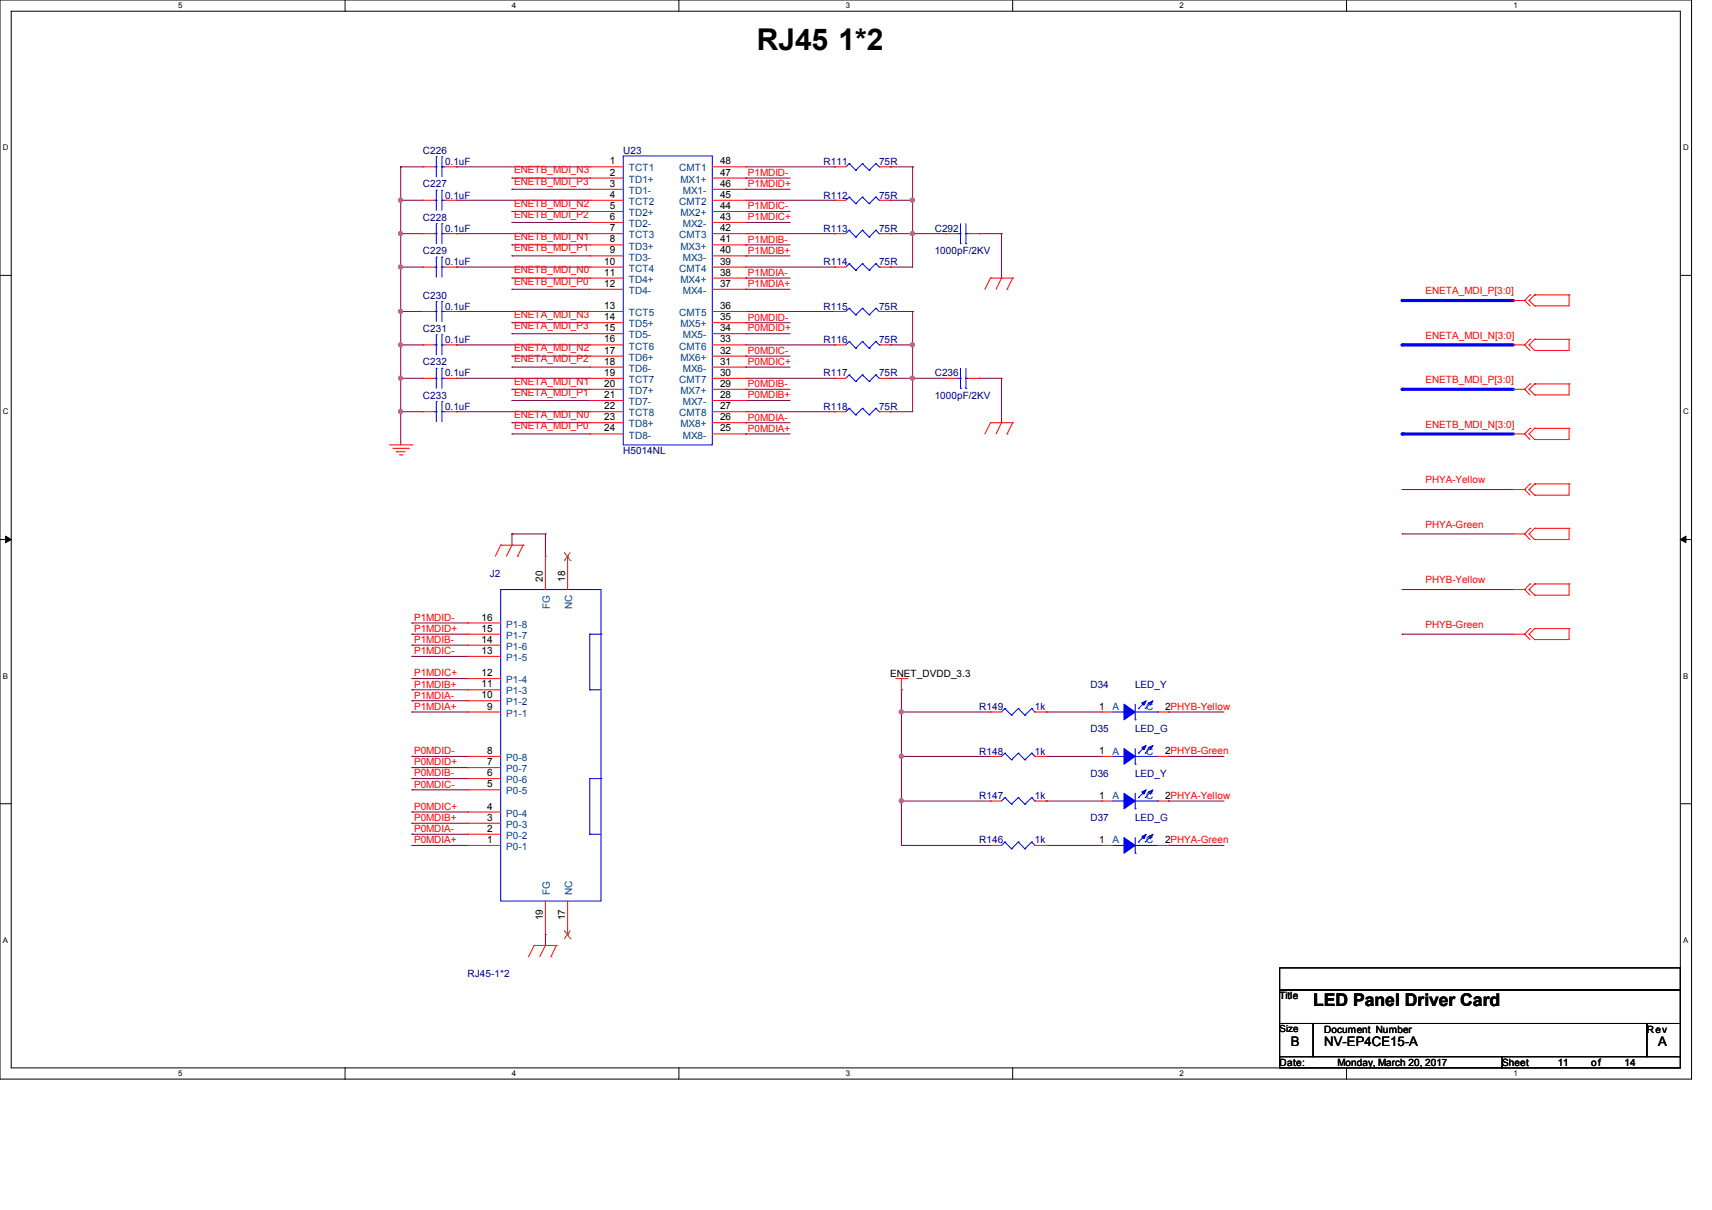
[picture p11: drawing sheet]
<svg xmlns="http://www.w3.org/2000/svg" width="297mm" height="210mm" viewBox="0 0 297 210" stroke-linecap="round" stroke-linejoin="round" font-family="sans-serif">
<path d="M0 0h293.5v187.3h-293.5zM1.9 1.9h289.6v183.4h-289.6z" fill="none" stroke="#000" stroke-width=".17"/>
<g fill="#fff">
<path d="M30.9 .2h.8v1.5h-.8z"/>
<path d="M30.9 185.5h.8v1.6h-.8z"/>
</g>
<path d="M59.9 0v1.9M59.9 185.3v2" fill="none" stroke="#000" stroke-width=".17"/>
<g fill="#fff">
<path d="M88.8 .2h.8v1.5h-.8z"/>
<path d="M88.8 185.5h.8v1.6h-.8z"/>
</g>
<path d="M117.8 0v1.9M117.8 185.3v2" fill="none" stroke="#000" stroke-width=".17"/>
<g fill="#fff">
<path d="M146.7 .2h.8v1.5h-.8z"/>
<path d="M146.7 185.5h.8v1.6h-.8z"/>
</g>
<path d="M175.7 0v1.9M175.7 185.3v2" fill="none" stroke="#000" stroke-width=".17"/>
<g fill="#fff">
<path d="M204.6 .2h.8v1.5h-.8z"/>
<path d="M204.6 185.5h.8v1.6h-.8z"/>
</g>
<path d="M233.6 0v1.9M233.6 185.3v2" fill="none" stroke="#000" stroke-width=".17"/>
<g fill="#fff">
<path d="M262.6 .2h.7v1.5h-.7z"/>
<path d="M262.6 185.5h.7v1.6h-.7z"/>
<path d="M.5 24.8h1v1.6h-1z"/>
<path d="M292 24.8h1v1.6h-1z"/>
<path d="M.5 70.7h1v1.5h-1z"/>
<path d="M292 70.7h1v1.5h-1z"/>
</g>
<path d="M0 47.8h1.9M291.5 47.8h2" fill="none" stroke="#000" stroke-width=".17"/>
<g fill="#fff">
<path d="M.5 116.5h.9v1.6h-.9z"/>
<path d="M292 116.5h.9v1.6h-.9z"/>
</g>
<path d="M0 93.6h1.9M291.5 93.6h2" fill="none" stroke="#000" stroke-width=".17"/>
<path d="M1 93l.9 .6-.9 .6zM291.5 93.6l1-.6v1.2z" fill="#000" stroke="#000" stroke-width=".17"/>
<g fill="#fff">
<path d="M.5 162.4h.9v1.5h-.9z"/>
<path d="M292 162.4h.9v1.5h-.9z"/>
</g>
<path d="M0 139.5h1.9M291.5 139.5h2" fill="none" stroke="#000" stroke-width=".17"/>
<g fill="none" stroke="#800040" stroke-width=".17">
<path d="M69.5 29h.1M69.5 34.8h.1M69.5 29h3.9M69.5 29v48.2M69.5 34.8h3.9M79.2 29h.1M79.2 34.8h.1M79.2 29h23.1M79.2 34.8h23.1M88.8 30.9h.1M88.8 32.9h.1M88.8 36.7h.1"/>
<path d="M88.8 38.6h.1M88.8 30.9h13.5M88.8 32.9h13.5M88.8 36.7h13.5M88.8 38.6h13.5M129.4 30.9h.1M129.4 32.9h.1M129.4 36.7h.1M129.4 38.6h.1M129.4 29h15.4M129.4 30.9h7.7M129.4 32.9h7.7"/>
<path d="M129.4 34.8h15.4M129.4 36.7h7.7M129.4 38.6h7.7M144.8 29h.1M144.8 34.8h.1M69.5 40.6h.1M69.5 46.4h.1M69.5 54.1h.1M69.5 59.9h.1M69.5 40.6h3.9M69.5 46.4h3.9M69.5 54.1h3.9"/>
<path d="M69.5 59.9h3.9M79.2 40.6h.1M79.2 46.4h.1M79.2 54.1h.1M79.2 59.9h.1M79.2 40.6h23.1M79.2 46.4h23.1M79.2 54.1h23.1M79.2 59.9h23.1M88.8 42.5h.1M88.8 44.4h.1M88.8 48.3h.1"/>
<path d="M88.8 50.2h.1M88.8 56h.1M88.8 57.9h.1M88.8 42.5h13.5M88.8 44.4h13.5M88.8 48.3h13.5M88.8 50.2h13.5M88.8 56h13.5M88.8 57.9h13.5M129.4 42.5h.1M129.4 44.4h.1M129.4 48.3h.1"/>
<path d="M129.4 50.2h.1M129.4 56h.1M129.4 57.9h.1M129.4 40.6h15.4M129.4 42.5h7.7M129.4 44.4h7.7M129.4 46.4h15.4M129.4 48.3h7.7M129.4 50.2h7.7M129.4 54.1h15.4M129.4 56h7.7M129.4 57.9h7.7"/>
<path d="M129.4 59.9h15.4M144.8 40.6h.1M144.8 46.4h.1M144.8 54.1h.1M144.8 59.9h.1M69.5 65.7h.1M69.5 71.5h.1M69.5 65.7h3.9M69.5 71.5h3.9M79.2 65.7h.1M79.2 71.5h.1M79.2 65.7h23.1"/>
<path d="M79.2 71.5h23.1M88.8 61.8h.1M88.8 63.7h.1M88.8 67.6h.1M88.8 69.5h.1M88.8 73.4h.1M88.8 75.3h.1M88.8 61.8h13.5M88.8 63.7h13.5M88.8 67.6h13.5M88.8 69.5h13.5M88.8 73.4h13.5"/>
<path d="M88.8 75.3h13.5M129.4 61.8h.1M129.4 63.7h.1M129.4 67.6h.1M129.4 69.5h.1M129.4 73.4h.1M129.4 75.3h.1M129.4 61.8h7.7M129.4 63.7h7.7M129.4 65.7h15.4M129.4 67.6h7.7M129.4 69.5h7.7"/>
<path d="M129.4 71.5h15.4M129.4 73.4h7.7M129.4 75.3h7.7M144.8 65.7h.1M144.8 71.5h.1M88.8 92.7h.1M88.8 92.7v1.9M88.8 92.7h5.8M94.6 92.7h.1M94.6 92.7v3.8M71.5 108.1h.1M71.5 110.1h.1"/>
<path d="M71.5 112h.1M71.5 113.9h.1M71.5 117.8h.1M71.5 119.7h.1M71.5 108.1h9.6M71.5 110.1h9.6M71.5 112h9.6M71.5 113.9h9.6M71.5 117.8h9.6M71.5 119.7h9.6M71.5 121.6h.1M71.5 123.6h.1"/>
<path d="M71.5 121.6h9.6M71.5 123.6h9.6M94.6 162.2h.1M94.6 162.2v1.9"/>
</g>
<g fill="#f0f" stroke="#f0f" stroke-width=".17">
<circle cx="69.5" cy="34.7" r=".36"/>
<circle cx="69.5" cy="40.5" r=".36"/>
<circle cx="69.5" cy="54" r=".36"/>
<circle cx="69.5" cy="46.3" r=".36"/>
<circle cx="69.5" cy="59.8" r=".36"/>
<circle cx="69.5" cy="65.6" r=".36"/>
<circle cx="69.5" cy="71.4" r=".37"/>
</g>
<path d="M243.2 52.2h19.4" fill="none" stroke="#00f" stroke-width=".55"/>
<circle cx="243.2" cy="52.2" r=".28" fill="#00f"/>
<path d="M243.2 59.9h19.4" fill="none" stroke="#00f" stroke-width=".55"/>
<circle cx="243.2" cy="59.9" r=".28" fill="#00f"/>
<path d="M243.2 67.6h19.4" fill="none" stroke="#00f" stroke-width=".55"/>
<circle cx="243.2" cy="67.6" r=".28" fill="#00f"/>
<path d="M243.2 75.3h19.4" fill="none" stroke="#00f" stroke-width=".55"/>
<circle cx="243.2" cy="75.3" r=".28" fill="#00f"/>
<g fill="none" stroke="#800040" stroke-width=".17">
<path d="M154.4 29h.1M154.4 34.8h.1M154.4 29h3.9M154.4 34.8h3.9M158.3 29h.1M158.3 34.8h.1M158.3 29v17.4h-3.9M154.4 46.4h.1M154.4 54.1h.1M154.4 59.9h.1M154.4 40.6h.1M154.4 40.6h9.7"/>
<path d="M154.4 54.1h3.9M154.4 59.9h3.9M158.3 40.6h.1M158.3 54.1h.1M158.3 59.9h.1M158.3 54.1v17.4h-3.9M164.1 40.6h.1M169.9 40.6h.1M169.9 40.6h3.8M173.7 40.6h.1M173.7 40.6v7.7M154.4 71.5h.1"/>
<path d="M154.4 65.7h.1M154.4 65.7h9.7M158.3 65.7h.1M169.9 65.7h.1M169.9 65.7h3.8M173.7 65.7h.1M173.7 65.7v7.7M243.2 85h.1M243.2 92.7h.1M243.2 85h19.4M243.2 92.7h19.4M156.4 119.7h.1"/>
<path d="M156.4 119.7v27M243.2 102.3h.1M243.2 110.1h.1M243.2 102.3h19.4M243.2 110.1h19.4M71.5 131.3h.1M71.5 133.2h.1M71.5 135.1h.1M71.5 137.1h.1M71.5 131.3h9.6M71.5 133.2h9.6M71.5 135.1h9.6"/>
<path d="M71.5 137.1h9.6M156.4 123.6h.1M156.4 131.3h.1M156.4 139h.1M156.4 131.3h15.4M156.4 123.6h15.4M156.4 139h15.4M181.5 139h.1M181.5 131.3h.1M181.5 123.6h.1M181.5 131.3h9.6M181.5 123.6h9.6"/>
<path d="M181.5 139h9.6M202.7 131.3h.1M202.7 123.6h.1M202.7 139h.1M202.7 131.3h9.6M202.7 123.6h9.6M202.7 139h9.6M71.5 140.9h.1M71.5 142.9h.1M71.5 144.8h.1M71.5 146.7h.1M71.5 146.7h9.6"/>
<path d="M71.5 140.9h9.6M71.5 142.9h9.6M71.5 144.8h9.6M156.4 146.7h.1M156.4 146.7h15.4M181.5 146.7h.1M181.5 146.7h9.6M202.7 146.7h.1M202.7 146.7h9.6"/>
</g>
<g fill="#f0f" stroke="#f0f" stroke-width=".17">
<circle cx="156.4" cy="123.5" r=".36"/>
<circle cx="156.4" cy="131.3" r=".36"/>
<circle cx="156.3" cy="139" r=".37"/>
<circle cx="158.3" cy="34.7" r=".37"/>
<circle cx="158.3" cy="59.8" r=".37"/>
<circle cx="158.3" cy="40.5" r=".37"/>
<circle cx="158.3" cy="65.6" r=".37"/>
<circle cx="69.5" cy="34.7" r=".36"/>
<circle cx="69.5" cy="40.5" r=".36"/>
<circle cx="69.5" cy="54" r=".36"/>
<circle cx="69.5" cy="46.3" r=".36"/>
<circle cx="69.5" cy="59.8" r=".36"/>
<circle cx="69.5" cy="65.6" r=".36"/>
<circle cx="69.5" cy="71.4" r=".37"/>
</g>
<g fill="none" stroke="#f00" stroke-width=".17">
<path d="M73.4 34.8h.1M73.4 29h.1M73.4 34.8h1.9M73.4 29h1.9M77.2 34.8h2M77.2 29h2M79.2 34.8h.1M79.2 29h.1M102.3 29h.1M102.3 30.9h.1M102.3 32.9h.1M102.3 34.8h.1"/>
<path d="M102.3 36.7h.1M102.3 38.6h.1M102.3 34.8h5.8M102.3 29h5.8M102.3 30.9h5.8M102.3 32.9h5.8M102.3 36.7h5.8M102.3 38.6h5.8M123.6 34.8h5.8M123.6 29h5.8M123.6 30.9h5.8M123.6 32.9h5.8"/>
<path d="M123.6 36.7h5.8M123.6 38.6h5.8M129.4 38.6h.1M129.4 36.7h.1M129.4 34.8h.1M129.4 32.9h.1M129.4 30.9h.1M129.4 29h.1M144.8 34.8h.1M144.8 29h.1M144.8 34.8h1.9M144.8 29h1.9"/>
<path d="M152.5 34.8h1.9M152.5 29h1.9M154.4 34.8h.1M154.4 29h.1M73.4 54.1h.1M73.4 59.9h.1M73.4 46.4h.1M73.4 40.6h.1M73.4 59.9h1.9M73.4 54.1h1.9M73.4 46.4h1.9M73.4 40.6h1.9"/>
<path d="M77.2 59.9h2M77.2 54.1h2M77.2 46.4h2M77.2 40.6h2M79.2 54.1h.1M79.2 59.9h.1M79.2 46.4h.1M79.2 40.6h.1M102.3 40.6h.1M102.3 42.5h.1M102.3 44.4h.1M102.3 46.4h.1"/>
<path d="M102.3 48.3h.1M102.3 50.2h.1M102.3 54.1h.1M102.3 56h.1M102.3 57.9h.1M102.3 59.9h.1M102.3 48.3h5.8M102.3 59.9h5.8M102.3 54.1h5.8M102.3 46.4h5.8M102.3 40.6h5.8M102.3 42.5h5.8"/>
<path d="M102.3 44.4h5.8M102.3 50.2h5.8M102.3 56h5.8M102.3 57.9h5.8M123.6 48.3h5.8M123.6 59.9h5.8M123.6 54.1h5.8M123.6 46.4h5.8M123.6 40.6h5.8M123.6 42.5h5.8M123.6 44.4h5.8M123.6 50.2h5.8"/>
<path d="M123.6 56h5.8M123.6 57.9h5.8M129.4 50.2h.1M129.4 48.3h.1M129.4 46.4h.1M129.4 44.4h.1M129.4 42.5h.1M129.4 40.6h.1M129.4 54.1h.1M129.4 56h.1M129.4 57.9h.1M129.4 59.9h.1"/>
<path d="M144.8 59.9h.1M144.8 46.4h.1M144.8 40.6h.1M144.8 54.1h.1M144.8 59.9h1.9M144.8 54.1h1.9M144.8 46.4h1.9M144.8 40.6h1.9M152.5 59.9h1.9M152.5 54.1h1.9M152.5 46.4h1.9M152.5 40.6h1.9"/>
<path d="M154.4 59.9h.1M154.4 46.4h.1M154.4 40.6h.1M154.4 54.1h.1M164.1 40.6h.1M164.1 40.6h1.9M168 40.6h1.9M169.9 40.6h.1M171.8 48.3h.1M171.8 48.3l-.9 1.9M171.8 48.3h3.9M173.7 48.3h.1"/>
<path d="M173.7 48.3l-.9 1.9M174.7 50.2h.1M175.7 48.3h.1M175.7 48.3l-1 1.9M262.6 52.2h1.9M262.6 59.9h1.9M264.5 52.2h.1M264.5 59.9h.1M264.5 52.2l.9 .9M264.5 59.9l.9 .9M265.3 52.2h.1M265.3 59.9h.1"/>
<path d="M265.3 52.2l.9 .9M265.3 59.9l.9 .9M265.4 51.2h.1M265.4 58.9h.1M265.4 51.2l-.9 1M265.4 58.9l-.9 1M266.2 51.2h.1M266.2 53.1h.1M266.2 58.9h.1M266.2 51.2h6M266.2 51.2l-.9 1M266.2 58.9h6"/>
<path d="M266.2 58.9l-.9 1M272.2 51.2h.1M272.2 58.9h.1M272.2 51.2v1.9h-6M272.2 58.9v1.9h-6M67.6 77.2h3.9M68.2 77.8h2.7M68.7 78.4h.1M68.7 78.4h1.6M69.3 79h.4M69.7 79h.1M70.9 77.8h.1"/>
<path d="M71.5 77.2h.1M73.4 65.7h.1M73.4 71.5h.1M73.4 71.5h1.9M73.4 65.7h1.9M77.2 71.5h2M77.2 65.7h2M79.2 65.7h.1M79.2 71.5h.1M102.3 61.8h.1M102.3 63.7h.1M102.3 65.7h.1"/>
<path d="M102.3 67.6h.1M102.3 69.5h.1M102.3 71.5h.1M102.3 73.4h.1M102.3 75.3h.1M102.3 73.4h5.8M102.3 67.6h5.8M102.3 75.3h5.8M102.3 71.5h5.8M102.3 65.7h5.8M102.3 61.8h5.8M102.3 63.7h5.8"/>
<path d="M102.3 69.5h5.8M123.6 73.4h5.8M123.6 67.6h5.8M123.6 75.3h5.8M123.6 71.5h5.8M123.6 65.7h5.8M123.6 61.8h5.8M123.6 63.7h5.8M123.6 69.5h5.8M129.4 61.8h.1M129.4 63.7h.1M129.4 65.7h.1"/>
<path d="M129.4 67.6h.1M129.4 69.5h.1M129.4 71.5h.1M129.4 73.4h.1M129.4 75.3h.1M144.8 71.5h.1M144.8 65.7h.1M144.8 71.5h1.9M144.8 65.7h1.9M152.5 71.5h1.9M152.5 65.7h1.9M154.4 71.5h.1"/>
<path d="M154.4 65.7h.1M164.1 65.7h.1M164.1 65.7h1.9M168 65.7h1.9M169.9 65.7h.1M171.8 73.4h.1M171.8 73.4l-.9 1.9M171.8 73.4h3.9M173.7 73.4h.1M173.7 73.4l-.9 1.9M174.7 75.3h.1M175.7 73.4h.1"/>
<path d="M175.7 73.4l-1 1.9M262.6 67.6h1.9M262.6 75.3h1.9M264.5 67.6h.1M264.5 75.3h.1M264.5 67.6l.9 .9M264.5 75.3l.9 1M265.3 67.6h.1M265.3 75.3h.1M265.3 67.6l.9 .9M265.3 75.3l.9 1M265.4 66.6h.1"/>
<path d="M265.4 74.3h.1M265.4 66.6l-.9 1M265.4 74.3l-.9 1M266.2 60.8h.1M266.2 66.6h.1M266.2 68.5h.1M266.2 74.3h.1M266.2 76.3h.1M266.2 66.6h6M266.2 66.6l-.9 1M266.2 74.3h6M266.2 74.3l-.9 1"/>
<path d="M272.2 66.6h.1M272.2 74.3h.1M272.2 66.6v1.9h-6M272.2 74.3v2h-6M86.9 94.6h.1M86.9 94.6l-1 1.9M86.9 94.6h3.9M88.8 94.6h.1M88.8 94.6l-1 1.9M89.8 96.5h.1M90.8 94.6h.1M90.8 94.6l-1 1.9"/>
<path d="M94.6 96.5h.1M94.6 96.5v5.8M98.5 96.5h.1M98.5 96.5v5.8M262.6 85h1.9M262.6 92.7h1.9M264.5 85h.1M264.5 92.7h.1M264.5 85l.9 .9M264.5 92.7l.9 .9M265.3 85h.1M265.3 92.7h.1"/>
<path d="M265.3 85l.9 .9M265.3 92.7l.9 .9M265.4 84h.1M265.4 91.7h.1M265.4 84l-.9 1M265.4 91.7l-.9 1M266.2 84h.1M266.2 85.9h.1M266.2 91.7h.1M266.2 93.6h.1M266.2 84h6M266.2 84l-.9 1"/>
<path d="M266.2 91.7h6M266.2 91.7l-.9 1M272.2 84h.1M272.2 91.7h.1M272.2 84v1.9h-6M272.2 91.7v1.9h-6M81.1 119.7h.1M81.1 117.8h.1M81.1 113.9h.1M81.1 112h.1M81.1 110.1h.1M81.1 108.1h.1"/>
<path d="M81.1 117.8h5.8M81.1 110.1h5.8M81.1 119.7h5.8M81.1 113.9h5.8M81.1 112h5.8M81.1 108.1h5.8M155.4 117.8h2M156.4 119.7h.1M156.4 117.8v1.9M157.4 117.8h.1M262.6 102.3h1.9M262.6 110.1h1.9"/>
<path d="M264.5 102.3h.1M264.5 110.1h.1M264.5 102.3l.9 1M264.5 110.1l.9 .9M265.3 102.3h.1M265.3 110.1h.1M265.3 102.3l.9 1M265.3 110.1l.9 .9M265.4 101.3h.1M265.4 109.1h.1M265.4 101.3l-.9 1M265.4 109.1l-.9 1"/>
<path d="M266.2 101.3h.1M266.2 103.3h.1M266.2 109.1h.1M266.2 111h.1M266.2 101.3h6M266.2 101.3l-.9 1M266.2 109.1h6M266.2 109.1l-.9 1M272.2 101.3h.1M272.2 109.1h.1M272.2 101.3v2h-6M272.2 109.1v1.9h-6"/>
<path d="M81.1 137.1h.1M81.1 135.1h.1M81.1 133.2h.1M81.1 123.6h.1M81.1 121.6h.1M81.1 131.3h.1M81.1 131.3h5.8M81.1 137.1h5.8M81.1 135.1h5.8M81.1 133.2h5.8M81.1 123.6h5.8M81.1 121.6h5.8"/>
<path d="M171.8 123.6h.1M171.8 139h.1M171.8 131.3h.1M171.8 131.3h1.9M171.8 123.6h1.9M171.8 139h1.9M179.5 131.3h2M179.5 123.6h2M179.5 139h2M181.5 123.6h.1M181.5 139h.1M181.5 131.3h.1"/>
<path d="M191.1 131.3h.1M191.1 139h.1M191.1 123.6h.1M191.1 131.3h1.9M191.1 123.6h1.9M191.1 139h1.9M200.8 131.3h1.9M200.8 123.6h1.9M200.8 139h1.9M202.7 131.3h.1M202.7 139h.1M202.7 123.6h.1"/>
<path d="M81.1 146.7h.1M81.1 144.8h.1M81.1 142.9h.1M81.1 140.9h.1M81.1 146.7h5.8M81.1 144.8h5.8M81.1 142.9h5.8M81.1 140.9h5.8M94.6 156.4v5.8M98.5 156.4v5.8M171.8 146.7h.1M171.8 146.7h1.9"/>
<path d="M179.5 146.7h2M181.5 146.7h.1M191.1 146.7h.1M191.1 146.7h1.9M200.8 146.7h1.9M202.7 146.7h.1M92.7 164.1h.1M92.7 164.1l-1 1.9M92.7 164.1h3.8M94.6 164.1h.1M94.6 162.2h.1M94.6 164.1l-1 1.9"/>
<path d="M95.6 166h.1M96.5 164.1h.1M96.5 164.1l-.9 1.9M98.5 162.2h.1"/>
</g>
<path d="M222 168h69.5v3.8h-69.5zM222 171.8h69.5v5.8h-69.5zM222 177.6h5.8v5.8h-5.8zM227.8 177.6h57.9v5.8h-57.9zM285.7 177.6h5.8v5.8h-5.8zM222 183.4h38.6v1.9h-38.6zM260.6 183.4h30.9v1.9h-30.9z" fill="none" stroke="#000" stroke-width=".17"/>
<g fill="none" stroke="#00f" stroke-width=".17">
<path d="M75.3 34.8h.4M75.3 29h.4M75.7 34.8h.1M75.7 33h.1M75.7 29h.1M75.7 27.2h.1M75.7 38.8h.1M75.7 27.2v3.5M75.7 33v3.5M75.7 38.8v3.5M76.7 33h.1M76.7 34.8h.1"/>
<path d="M76.7 27.2h.1M76.7 29h.1M76.7 38.8h.1M76.7 34.8h.5M76.7 27.2v3.5M76.7 33v3.5M76.7 38.8v3.5M76.7 29h.5M108.1 27.1h15.5v50.1h-15.5zM147.3 34.2h.1M147.3 28.4h.1M147.3 40h.1"/>
<path d="M147.3 34.2l-.6 .6M147.3 34.2l1.2 1.1M147.3 28.4l-.6 .6M147.3 28.4l1.2 1.1M147.3 40l-.6 .6M147.3 40l1.2 1.1M148.5 35.3h.1M148.5 29.5h.1M149.6 34.2h.1M149.6 28.4h.1M149.6 40h.1M149.6 34.2l-1.1 1.1"/>
<path d="M149.6 34.2l1.2 1.1M149.6 28.4l-1.1 1.1M149.6 28.4l1.2 1.1M149.6 40l-1.1 1.1M149.6 40l1.2 1.1M150.8 35.3h.1M150.8 29.5h.1M151.9 34.2h.1M151.9 28.4h.1M151.9 40h.1M151.9 34.2l-1.1 1.1M151.9 34.2l.6 .6"/>
<path d="M151.9 28.4l-1.1 1.1M151.9 28.4l.6 .6M151.9 40l-1.1 1.1M151.9 40l.6 .6M152.5 34.8h.1M152.5 29h.1M166.6 38.8v3.5M167.6 38.8v3.5M75.3 54.1h.4M75.3 59.9h.4M75.3 46.4h.4M75.3 40.6h.4"/>
<path d="M75.7 54.1h.1M75.7 52.3h.1M75.7 59.9h.1M75.7 58.1h.1M75.7 46.4h.1M75.7 44.6h.1M75.7 40.6h.1M75.7 44.6v3.5M75.7 52.3v3.5M75.7 58.1v3.5M76.7 52.3h.1M76.7 54.1h.1"/>
<path d="M76.7 58.1h.1M76.7 59.9h.1M76.7 44.6h.1M76.7 46.4h.1M76.7 40.6h.1M76.7 44.6v3.5M76.7 52.3v3.5M76.7 58.1v3.5M76.7 54.1h.5M76.7 59.9h.5M76.7 46.4h.5M76.7 40.6h.5"/>
<path d="M147.3 59.3h.1M147.3 45.8h.1M147.3 53.5h.1M147.3 59.3l-.6 .6M147.3 59.3l1.2 1.2M147.3 45.8l-.6 .6M147.3 45.8l1.2 1.1M147.3 53.5l-.6 .6M147.3 53.5l1.2 1.2M148.5 46.9h.1M148.5 41.1h.1M148.5 54.7h.1"/>
<path d="M149.6 59.3h.1M149.6 45.8h.1M149.6 53.5h.1M149.6 59.3l-1.1 1.2M149.6 59.3l1.2 1.2M149.6 45.8l-1.1 1.1M149.6 45.8l1.2 1.1M149.6 53.5l-1.1 1.2M149.6 53.5l1.2 1.2M150.8 46.9h.1M150.8 41.1h.1M150.8 54.7h.1"/>
<path d="M151.9 59.3h.1M151.9 45.8h.1M151.9 53.5h.1M151.9 59.3l-1.1 1.2M151.9 59.3l.6 .6M151.9 45.8l-1.1 1.1M151.9 45.8l.6 .6M151.9 53.5l-1.1 1.2M151.9 53.5l.6 .6M152.5 59.9h.1M152.5 46.4h.1M152.5 40.6h.1"/>
<path d="M152.5 54.1h.1M166 40.6h.6M166.6 42.3h.1M166.6 40.6h.1M167.6 40.6h.1M167.6 42.3h.1M167.6 40.6h.4M75.3 65.7h.4M75.3 71.5h.4M75.7 65.7h.1M75.7 63.9h.1M75.7 71.5h.1"/>
<path d="M75.7 69.7h.1M75.7 63.9v3.5M75.7 69.7v3.5M76.7 63.9h.1M76.7 65.7h.1M76.7 69.7h.1M76.7 71.5h.1M76.7 63.9v3.5M76.7 69.7v3.5M76.7 65.7h.5M76.7 71.5h.5M147.3 70.9h.1"/>
<path d="M147.3 65.1h.1M147.3 70.9l-.6 .6M147.3 70.9l1.2 1.1M147.3 65.1l-.6 .6M147.3 65.1l1.2 1.1M148.5 72h.1M148.5 60.5h.1M148.5 66.2h.1M149.6 70.9h.1M149.6 65.1h.1M149.6 70.9l-1.1 1.1M149.6 70.9l1.2 1.1"/>
<path d="M149.6 65.1l-1.1 1.1M149.6 65.1l1.2 1.1M150.8 72h.1M150.8 60.5h.1M150.8 66.2h.1M151.9 70.9h.1M151.9 65.1h.1M151.9 70.9l-1.1 1.1M151.9 70.9l.6 .6M151.9 65.1l-1.1 1.1M151.9 65.1l.6 .6M152.5 71.5h.1"/>
<path d="M152.5 65.7h.1M166 65.7h.6M166.6 67.4h.1M166.6 65.7h.1M166.6 63.9v3.5M167.6 65.7h.1M167.6 67.4h.1M167.6 65.7h.4M167.6 63.9v3.5M86.9 102.3h17.4v54.1h-17.4zM102.3 110.1h.1M102.3 119.7h.1"/>
<path d="M102.3 110.1v9.6M102.3 110.1h2M102.3 119.7h2M104.3 110.1h.1M102.3 135.1h.1M102.3 135.1v9.7M102.3 135.1h2M104.3 135.1h.1M174.3 123h.1M174.3 138.4h.1M174.3 130.7h.1M174.3 123l-.6 .6"/>
<path d="M174.3 123l1.2 1.1M174.3 138.4l-.6 .6M174.3 138.4l1.2 1.2M174.3 130.7l-.6 .6M174.3 130.7l1.2 1.2M175.5 124.1h.1M175.5 139.6h.1M175.5 131.9h.1M176.7 123h.1M176.7 138.4h.1M176.7 130.7h.1M176.7 123l-1.2 1.1"/>
<path d="M176.7 123l1.1 1.1M176.7 138.4l-1.2 1.2M176.7 138.4l1.1 1.2M176.7 130.7l-1.2 1.2M176.7 130.7l1.1 1.2M177.8 124.1h.1M177.8 139.6h.1M177.8 131.9h.1M179 123h.1M179 138.4h.1M179 130.7h.1M179 123l-1.2 1.1"/>
<path d="M179 123l.5 .6M179 138.4l-1.2 1.2M179 138.4l.5 .6M179 130.7l-1.2 1.2M179 130.7l.5 .6M179.5 123.6h.1M179.5 139h.1M179.5 131.3h.1M193 131.3h2M193 139h2M193 123.6h2M195 131.3h.1"/>
<path d="M195 139h.1M195 123.6h.1M196.9 132.6h.1M196.9 124.9h.1M196.9 122.2v2.7M196.9 129.9v2.7M196.9 137.7v2.7M196.9 131.3h3.9M196.9 139h3.9M196.9 123.6h3.9M197.5 130.7h.1M197.5 138.4h.1"/>
<path d="M197.5 123h.1M198.7 130.7h.1M198.7 138.4h.1M198.7 123h.1M198.7 129.5l-1.2 1.2M198.7 137.3l-1.2 1.1M198.7 121.8l-1.2 1.2M199.8 129.5l-1.1 1.2M199.8 137.3l-1.1 1.1M199.8 121.8l-1.1 1.2M200.8 131.3h.1M200.8 139h.1"/>
<path d="M200.8 123.6h.1M102.3 144.8h.1M102.3 144.8h2M174.3 146.1h.1M174.3 146.1l-.6 .6M174.3 146.1l1.2 1.2M175.5 147.3h.1M176.7 146.1h.1M176.7 146.1l-1.2 1.2M176.7 146.1l1.1 1.2M177.8 147.3h.1M179 146.1h.1"/>
<path d="M179 146.1l-1.2 1.2M179 146.1l.5 .6M179.5 146.7h.1M193 146.7h2M195 146.7h.1M196.9 140.4h.1M196.9 148.1h.1M196.9 145.4v2.7M196.9 146.7h3.9M197.5 146.1h.1M198.7 146.1h.1M198.7 145l-1.2 1.1"/>
<path d="M199.8 145l-1.1 1.1M200.8 146.7h.1"/>
</g>
<g fill="#00f" stroke="#00f" stroke-width=".17">
<path d="M195 129.9l1.9 1.4-1.9 1.3z" fill-rule="evenodd"/>
<path d="M199.2 129.8l.8-.4-.4 .7z" fill-rule="evenodd"/>
<path d="M198.1 129.8l.7-.4-.3 .7z" fill-rule="evenodd"/>
<path d="M195 137.7l1.9 1.3-1.9 1.4z" fill-rule="evenodd"/>
<path d="M199.2 137.5l.8-.4-.4 .7z" fill-rule="evenodd"/>
<path d="M198.1 137.5l.7-.4-.3 .7z" fill-rule="evenodd"/>
<path d="M195 122.2l1.9 1.4-1.9 1.3z" fill-rule="evenodd"/>
<path d="M199.2 122l.8-.4-.4 .8z" fill-rule="evenodd"/>
<path d="M198.1 122l.7-.4-.3 .8z" fill-rule="evenodd"/>
<path d="M195 145.4l1.9 1.3-1.9 1.4z" fill-rule="evenodd"/>
<path d="M199.2 145.2l.8-.4-.4 .8z" fill-rule="evenodd"/>
<path d="M198.1 145.2l.7-.4-.3 .8z" fill-rule="evenodd"/>
</g>
<path d="M97.9 97.3h.1M97.9 95.9l1.1 1.4M99 97.3h.1M99 95.9l-1.1 1.4M97.9 162.9h.1M97.9 161.5l1.1 1.4M99 162.9h.1M99 161.5l-1.1 1.4" fill="none" stroke="#804000" stroke-width=".17"/>
<text font-size="5.2" x="131.3" y="8.7">RJ45 1*2</text>
<text font-size="3" x="227.8" y="174.7">LED Panel Driver Card</text>
<g font-size="2.3">
<text x="223.9" y="181.6">B</text>
<text x="229.7" y="181.6">NV-EP4CE15-A</text>
<text x="287.6" y="181.6">A</text>
</g>
<g font-size="1.7" fill="#000080">
<text x="73.4" y="26.7">C226</text>
<text x="77.2" y="28.7">0.1uF</text>
<text x="108.1" y="26.7">U23</text>
<text x="142.9" y="28.7">R111</text>
<text x="152.5" y="28.7">75R</text>
<text x="73.4" y="32.5">C227</text>
<text x="77.2" y="34.5">0.1uF</text>
<text x="142.9" y="34.5">R112</text>
<text x="152.5" y="34.5">75R</text>
<text x="73.4" y="38.3">C228</text>
<text x="77.2" y="40.2">0.1uF</text>
<text x="142.9" y="40.2">R113</text>
<text x="152.5" y="40.2">75R</text>
<text x="162.2" y="40.2">C292</text>
<text x="73.4" y="44.1">C229</text>
<text x="77.2" y="46">0.1uF</text>
<text x="142.9" y="46">R114</text>
<text x="152.5" y="46">75R</text>
<text x="162.2" y="44.1">1000pF/2KV</text>
<text x="73.4" y="51.8">C230</text>
<text x="77.2" y="53.8">0.1uF</text>
<text x="142.9" y="53.8">R115</text>
<text x="152.5" y="53.8">75R</text>
<text x="73.4" y="57.6">C231</text>
<text x="77.2" y="59.5">0.1uF</text>
<text x="142.9" y="59.5">R116</text>
<text x="152.5" y="59.5">75R</text>
<text x="73.4" y="63.4">C232</text>
<text x="77.2" y="65.3">0.1uF</text>
<text x="142.9" y="65.3">R117</text>
<text x="152.5" y="65.3">75R</text>
<text x="162.2" y="65.3">C236</text>
<text x="73.4" y="69.2">C233</text>
<text x="77.2" y="71.1">0.1uF</text>
<text x="142.9" y="71.1">R118</text>
<text x="152.5" y="71.1">75R</text>
<text x="162.2" y="69.2">1000pF/2KV</text>
<text x="108.1" y="78.8">H5014NL</text>
<text x="85" y="100.1">J2</text>
<text x="189.2" y="119.4">D34</text>
<text x="196.9" y="119.4">LED_Y</text>
<text x="169.9" y="123.2">R149</text>
<text x="179.5" y="123.2">1k</text>
<text x="169.9" y="131">R148</text>
<text x="179.5" y="131">1k</text>
<text x="189.2" y="127.1">D35</text>
<text x="196.9" y="127.1">LED_G</text>
<text x="189.2" y="134.8">D36</text>
<text x="196.9" y="134.8">LED_Y</text>
<text x="169.9" y="138.7">R147</text>
<text x="179.5" y="138.7">1k</text>
<text x="189.2" y="142.5">D37</text>
<text x="196.9" y="142.5">LED_G</text>
<text x="169.9" y="146.4">R146</text>
<text x="179.5" y="146.4">1k</text>
<text x="81.1" y="169.6">RJ45-1*2</text>
</g>
<g font-size="1.7">
<text x="105.8" y="28.5">1</text>
<text x="124.9" y="28.5">48</text>
<text x="105.8" y="30.5">2</text>
<text x="105.8" y="32.4">3</text>
<text x="105.8" y="34.3">4</text>
<text x="124.9" y="34.3">45</text>
<text x="124.9" y="32.4">46</text>
<text x="124.9" y="30.5">47</text>
<text x="105.8" y="36.3">5</text>
<text x="105.8" y="38.2">6</text>
<text x="105.8" y="40.1">7</text>
<text x="124.9" y="40.1">42</text>
<text x="124.9" y="38.2">43</text>
<text x="124.9" y="36.3">44</text>
<text x="104.8" y="45.9">10</text>
<text x="104.8" y="47.8">11</text>
<text x="105.8" y="42.1">8</text>
<text x="105.8" y="44">9</text>
<text x="124.9" y="47.8">38</text>
<text x="124.9" y="45.9">39</text>
<text x="124.9" y="44">40</text>
<text x="124.9" y="42.1">41</text>
<text x="104.8" y="49.8">12</text>
<text x="104.8" y="53.6">13</text>
<text x="124.9" y="49.8">37</text>
<text x="124.9" y="53.6">36</text>
<text x="104.8" y="55.6">14</text>
<text x="104.8" y="57.5">15</text>
<text x="104.8" y="59.4">16</text>
<text x="124.9" y="55.6">35</text>
<text x="124.9" y="57.5">34</text>
<text x="124.9" y="59.4">33</text>
<text x="104.8" y="61.4">17</text>
<text x="104.8" y="63.3">18</text>
<text x="104.8" y="65.2">19</text>
<text x="124.9" y="61.4">32</text>
<text x="124.9" y="63.3">31</text>
<text x="124.9" y="65.2">30</text>
<text x="104.8" y="67.1">20</text>
<text x="104.8" y="69.1">21</text>
<text x="104.8" y="71">22</text>
<text x="124.9" y="67.1">29</text>
<text x="124.9" y="69.1">28</text>
<text x="124.9" y="71">27</text>
<text x="104.8" y="72.9">23</text>
<text x="104.8" y="74.9">24</text>
<text x="124.9" y="72.9">26</text>
<text x="124.9" y="74.9">25</text>
<text x="94.2" y="101" transform="rotate(-90 94.2 101)">20</text>
<text x="98" y="101" transform="rotate(-90 98 101)">18</text>
<text x="83.6" y="107.7">16</text>
<text x="83.6" y="113.5">13</text>
<text x="83.6" y="111.5">14</text>
<text x="83.6" y="109.6">15</text>
<text x="83.6" y="119.3">11</text>
<text x="83.6" y="117.3">12</text>
<text x="154.4" y="117.4">ENET_DVDD_3.3</text>
<text x="83.6" y="121.2">10</text>
<text x="84.5" y="123.1">9</text>
<text x="190.7" y="123.1">1</text>
<text x="202.1" y="123.1">2PHYB-Yellow</text>
<text x="84.5" y="130.9">8</text>
<text x="190.7" y="130.9">1</text>
<text x="202.1" y="130.9">2PHYB-Green</text>
<text x="84.5" y="136.7">5</text>
<text x="84.5" y="134.7">6</text>
<text x="84.5" y="132.8">7</text>
<text x="84.5" y="142.5">3</text>
<text x="84.5" y="140.5">4</text>
<text x="190.7" y="138.6">1</text>
<text x="202.1" y="138.6">2PHYA-Yellow</text>
<text x="84.5" y="146.3">1</text>
<text x="84.5" y="144.4">2</text>
<text x="190.7" y="146.3">1</text>
<text x="202.1" y="146.3">2PHYA-Green</text>
<text x="94.2" y="159.7" transform="rotate(-90 94.2 159.7)">19</text>
<text x="98" y="159.7" transform="rotate(-90 98 159.7)">17</text>
<text x="222" y="173.4">Title</text>
<text x="222" y="179.2">Size</text>
<text x="229.7" y="179.2">Document Number</text>
<text x="285.7" y="179.2">Rev</text>
<text x="222" y="185">Date:</text>
<text x="232.1" y="185">Monday, March 20, 2017</text>
<text x="260.6" y="185">Sheet</text>
<text x="270.2" y="185">11</text>
<text x="276.1" y="185">of</text>
<text x="281.8" y="185">14</text>
</g>
<g font-size="1.7" fill="#004080">
<text x="109.1" y="29.8">TCT1</text>
<text x="117.8" y="29.8">CMT1</text>
<text x="109.1" y="31.7">TD1+</text>
<text x="109.1" y="33.7">TD1-</text>
<text x="109.1" y="35.6">TCT2</text>
<text x="117.8" y="35.6">CMT2</text>
<text x="118.1" y="31.7">MX1+</text>
<text x="118.5" y="33.7">MX1-</text>
<text x="109.1" y="37.5">TD2+</text>
<text x="109.1" y="39.4">TD2-</text>
<text x="109.1" y="41.4">TCT3</text>
<text x="117.8" y="41.4">CMT3</text>
<text x="118.1" y="37.5">MX2+</text>
<text x="118.5" y="39.4">MX2-</text>
<text x="109.1" y="43.3">TD3+</text>
<text x="109.1" y="45.2">TD3-</text>
<text x="109.1" y="47.2">TCT4</text>
<text x="117.8" y="47.2">CMT4</text>
<text x="118.1" y="43.3">MX3+</text>
<text x="118.5" y="45.2">MX3-</text>
<text x="109.1" y="49.1">TD4+</text>
<text x="109.1" y="51">TD4-</text>
<text x="118.1" y="49.1">MX4+</text>
<text x="118.5" y="51">MX4-</text>
<text x="109.1" y="54.9">TCT5</text>
<text x="109.1" y="56.8">TD5+</text>
<text x="109.1" y="58.7">TD5-</text>
<text x="117.8" y="54.9">CMT5</text>
<text x="118.1" y="56.8">MX5+</text>
<text x="118.5" y="58.7">MX5-</text>
<text x="109.1" y="60.7">TCT6</text>
<text x="109.1" y="62.6">TD6+</text>
<text x="109.1" y="64.5">TD6-</text>
<text x="117.8" y="60.7">CMT6</text>
<text x="118.1" y="62.6">MX6+</text>
<text x="118.5" y="64.5">MX6-</text>
<text x="109.1" y="66.5">TCT7</text>
<text x="109.1" y="68.4">TD7+</text>
<text x="109.1" y="70.3">TD7-</text>
<text x="117.8" y="66.5">CMT7</text>
<text x="118.1" y="68.4">MX7+</text>
<text x="118.5" y="70.3">MX7-</text>
<text x="109.1" y="72.3">TCT8</text>
<text x="109.1" y="74.2">TD8+</text>
<text x="109.1" y="76.1">TD8-</text>
<text x="117.8" y="72.3">CMT8</text>
<text x="118.1" y="74.2">MX8+</text>
<text x="118.5" y="76.1">MX8-</text>
<text x="95.4" y="105.7" transform="rotate(-90 95.4 105.7)">FG</text>
<text x="99.3" y="105.7" transform="rotate(-90 99.3 105.7)">NC</text>
<text x="87.8" y="112.8">P1-6</text>
<text x="87.8" y="110.9">P1-7</text>
<text x="87.8" y="108.9">P1-8</text>
<text x="87.8" y="118.6">P1-4</text>
<text x="87.8" y="114.7">P1-5</text>
<text x="87.8" y="124.4">P1-1</text>
<text x="87.8" y="122.4">P1-2</text>
<text x="87.8" y="120.5">P1-3</text>
<text x="193" y="123.2">A</text>
<text x="198.8" y="123.2">C</text>
<text x="193" y="131">A</text>
<text x="198.8" y="131">C</text>
<text x="87.8" y="137.9">P0-5</text>
<text x="87.8" y="135.9">P0-6</text>
<text x="87.8" y="134">P0-7</text>
<text x="87.8" y="132.1">P0-8</text>
<text x="87.8" y="143.7">P0-3</text>
<text x="87.8" y="141.7">P0-4</text>
<text x="193" y="138.7">A</text>
<text x="198.8" y="138.7">C</text>
<text x="87.8" y="147.5">P0-1</text>
<text x="87.8" y="145.6">P0-2</text>
<text x="193" y="146.4">A</text>
<text x="198.8" y="146.4">C</text>
<text x="95.4" y="155.4" transform="rotate(-90 95.4 155.4)">FG</text>
<text x="99.3" y="155.4" transform="rotate(-90 99.3 155.4)">NC</text>
</g>
<g font-size="1.7" fill="#f00">
<text x="89.2" y="30.1">ENETB_MDI_N3</text>
<text x="89.2" y="32">ENETB_MDI_P3</text>
<text x="89.2" y="35.9">ENETB_MDI_N2</text>
<text x="129.7" y="30.5">P1MDID-</text>
<text x="129.7" y="32.5">P1MDID+</text>
<text x="89.2" y="37.8">ENETB_MDI_P2</text>
<text x="89.2" y="41.7">ENETB_MDI_N1</text>
<text x="129.7" y="36.3">P1MDIC-</text>
<text x="129.7" y="38.2">P1MDIC+</text>
<text x="89.2" y="43.6">ENETB_MDI_P1</text>
<text x="89.2" y="47.5">ENETB_MDI_N0</text>
<text x="129.7" y="42.1">P1MDIB-</text>
<text x="129.7" y="44">P1MDIB+</text>
<text x="129.7" y="47.9">P1MDIA-</text>
<text x="89.2" y="49.4">ENETB_MDI_P0</text>
<text x="129.7" y="49.8">P1MDIA+</text>
<text x="247.3" y="51.1">ENETA_MDI_P[3:0]</text>
<text x="89.2" y="55.2">ENETA_MDI_N3</text>
<text x="89.2" y="57.1">ENETA_MDI_P3</text>
<text x="129.7" y="55.6">P0MDID-</text>
<text x="129.7" y="57.5">P0MDID+</text>
<text x="247.3" y="58.8">ENETA_MDI_N[3:0]</text>
<text x="89.2" y="61">ENETA_MDI_N2</text>
<text x="89.2" y="62.9">ENETA_MDI_P2</text>
<text x="129.7" y="61.4">P0MDIC-</text>
<text x="129.7" y="63.3">P0MDIC+</text>
<text x="89.2" y="66.8">ENETA_MDI_N1</text>
<text x="89.2" y="68.7">ENETA_MDI_P1</text>
<text x="129.7" y="67.2">P0MDIB-</text>
<text x="129.7" y="69.1">P0MDIB+</text>
<text x="247.3" y="66.5">ENETB_MDI_P[3:0]</text>
<text x="89.2" y="72.6">ENETA_MDI_N0</text>
<text x="89.2" y="74.5">ENETA_MDI_P0</text>
<text x="129.7" y="73">P0MDIA-</text>
<text x="129.7" y="74.9">P0MDIA+</text>
<text x="247.3" y="74.2">ENETB_MDI_N[3:0]</text>
<text x="247.3" y="83.9">PHYA-Yellow</text>
<text x="247.3" y="91.6">PHYA-Green</text>
<text x="247.3" y="101.2">PHYB-Yellow</text>
<text x="71.8" y="107.7">P1MDID-</text>
<text x="71.8" y="109.7">P1MDID+</text>
<text x="71.8" y="111.6">P1MDIB-</text>
<text x="71.8" y="113.5">P1MDIC-</text>
<text x="247.3" y="109">PHYB-Green</text>
<text x="71.8" y="117.4">P1MDIC+</text>
<text x="71.8" y="119.3">P1MDIB+</text>
<text x="71.8" y="121.2">P1MDIA-</text>
<text x="71.8" y="123.2">P1MDIA+</text>
<text x="71.8" y="130.9">P0MDID-</text>
<text x="71.8" y="132.8">P0MDID+</text>
<text x="71.8" y="134.7">P0MDIB-</text>
<text x="71.8" y="136.7">P0MDIC-</text>
<text x="71.8" y="140.5">P0MDIC+</text>
<text x="71.8" y="142.5">P0MDIB+</text>
<text x="71.8" y="144.4">P0MDIA-</text>
<text x="71.8" y="146.3">P0MDIA+</text>
</g>
<g font-size="1.4">
<text x="30.9" y="1.4">5</text>
<text x="88.8" y="1.4">4</text>
<text x="146.7" y="1.4">3</text>
<text x="204.6" y="1.4">2</text>
<text x="262.6" y="1.4">1</text>
<text x=".5" y="26.1">D</text>
<text x="292" y="26.1">D</text>
<text x=".5" y="71.9">C</text>
<text x="292" y="71.9">C</text>
<text x=".5" y="117.8">B</text>
<text x="292" y="117.8">B</text>
<text x=".5" y="163.6">A</text>
<text x="292" y="163.6">A</text>
<text x="30.9" y="186.8">5</text>
<text x="88.8" y="186.8">4</text>
<text x="146.7" y="186.8">3</text>
<text x="204.6" y="186.8">2</text>
<text x="262.6" y="186.8">1</text>
</g>
</svg>
